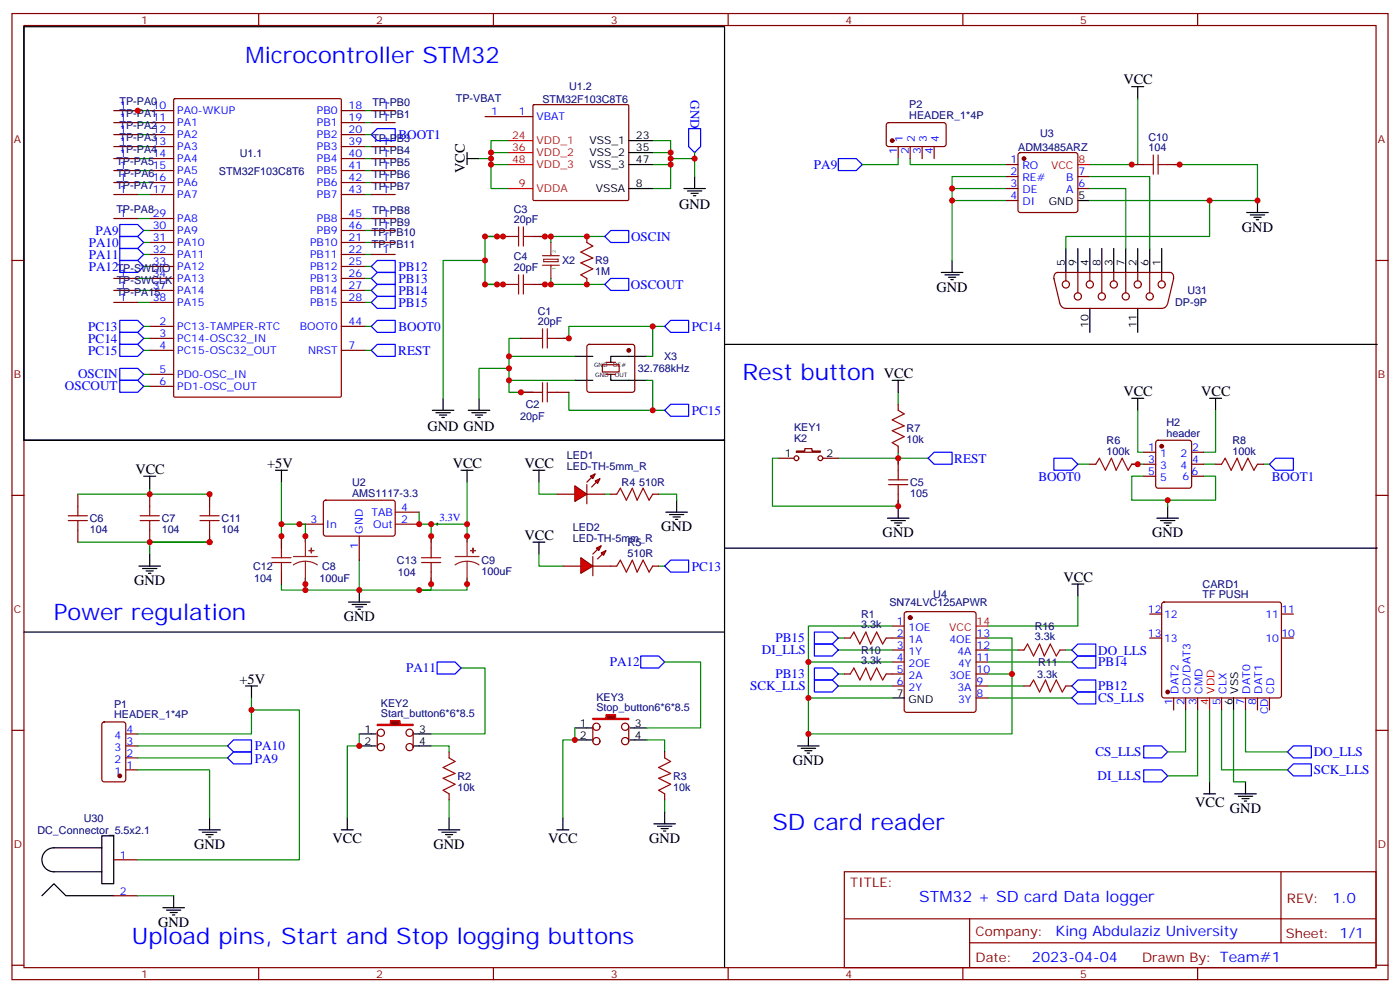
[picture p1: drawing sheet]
<svg xmlns="http://www.w3.org/2000/svg" width="412mm" height="292mm" viewBox="0 0 412 292" stroke-linecap="round" stroke-linejoin="round" font-family="sans-serif">
<g fill="none" stroke="#870000" stroke-width=".35">
<path d="M3.5 4h405.4v284.3h-405.4zM7.1 7.5h398.2v277.3h-398.2zM76.2 4v3.5M145.3 4v3.5M214.5 4v3.5M283.6 4v3.5M352.8 4v3.5M44.1 32.6h7.1M44.1 36.1h7.1M44.1 39.6h7.1M51.2 29.2l.3-.2h48.7l.3 .2v87.3l-.1 .3-48.9 .1-.3-.2zM100.5 32.6h7.1"/>
<path d="M100.5 36.1h7.1M100.5 39.6h7.1M149.9 34.3h7.1M157 31l.3-.2h27.7l.2 .4v27.6l-.3 .2h-27.7l-.2-.3zM44.1 43.1h7.1M44.1 46.7h7.1M44.1 50.2h7.1M44.1 53.7h7.1M44.1 57.3h7.1M100.5 43.1h7.1M100.5 46.7h7.1M100.5 50.2h7.1"/>
<path d="M100.5 53.7h7.1M100.5 57.3h7.1M296.3 52h3.6M296.3 55.5h3.6M296.3 59h3.6M296.3 48.4h3.6M300.1 45.1l.5-.2h16.2l.5 .2 .2 .5v16.2l-.2 .5-.5 .2h-16.2l-.5-.2-.2-.5v-16.2zM317.5 52h3.5M317.5 55.5h3.5M3.5 76.7h3.6M44.1 71.4h7.1M44.1 74.9h7.1"/>
<path d="M44.1 78.4h7.1M44.1 64.3h7.1M44.1 67.8h7.1M100.5 71.4h7.1M100.5 74.9h7.1M100.5 78.4h7.1M100.5 64.3h7.1M100.5 67.8h7.1M405.3 76.7h3.6M44.1 96.1h7.1M44.1 82h7.1M44.1 85.5h7.1"/>
<path d="M44.1 89h7.1M44.1 99.6h7.1M100.5 96.1h7.1M100.5 82h7.1M100.5 85.5h7.1M100.5 89h7.1M44.1 103.1h7.1M44.1 110.2h7.1M44.1 113.7h7.1M100.5 103.1h7.1M229.3 134.9h4.6M234.6 132.8h2.5v-.8h2.1v.8h2.5v.3h-7.1z"/>
<path d="M242.4 134.9h4.5M3.5 145.8h3.6M88.2 154.3h7M95.5 147.4l.5-.2 20 .1 .4 .6v9.5l-.7 .4-20-.1-.5-.6v-9.2zM105.8 157.8v7.1M116.4 154.3h7.1M116.4 150.7h7.1M405.3 145.8h3.6M342.4 177.4l.5-.2h33.9l.5 .2 .2 .5v26.8l-.3 .5-.4 .2h-33.9l-.5-.2-.2-.5v-26.8zM262.8 187.8h3.5M262.8 184.3h3.5M262.8 191.3h3.5"/>
<path d="M262.8 194.8h3.5M262.8 198.4h3.5M266.6 180.2l.5-.2h19.7l.5 .2 .2 .5v28.3l-.2 .4-.5 .3h-19.7l-.5-.3-.3-.4v-28.3zM287.5 187.8h3.5M287.5 191.3h3.5M287.5 194.8h3.5M287.5 198.4h3.5M338.7 187.8h3.5M338.7 180.7h3.5M377.5 187.8h3.5M377.5 180.7h3.5M3.5 214.9h3.6"/>
<path d="M30.2 212.7l.5-.2h5.6l.7 .4v16.5l-.4 .7h-5.9l-.7-.4v-16.5zM37 216h3.6M37 219.5h3.6M262.8 201.9h3.5M287.5 201.9h3.5M287.5 205.4h3.5M345.7 205.4v3.6M349.2 205.4v3.6M352.8 205.4v3.6M359.8 205.4v3.6M366.9 205.4v3.6M370.4 205.4v3.6"/>
<path d="M373.9 205.4v3.6M405.3 214.9h3.6M37 223.1h3.6M37 226.6h3.6M248.7 256.6h156.6v28.2h-156.6zM377.3 256.6v20.9M248.7 270.4h156.5M285.6 277.5h119.6M285.6 270.4v14.1M3.5 284.1h3.6M76.2 284.8v3.5M145.3 284.8v3.5"/>
<path d="M214.5 284.8v3.5M283.6 284.8v3.5M352.8 284.8v3.5M405.3 284.1h3.6"/>
<circle cx="234.6" cy="134.9" r=".71"/>
<circle cx="241.7" cy="134.9" r=".71"/>
</g>
<g fill="none" stroke="#00f" stroke-width=".35">
<path d="M109.4 39.6l1.7-1.7h5.3v3.5h-5.3zM202.8 37.9h3.6v5.2l-1.8 1.8-1.8-1.8zM35.3 66.1h5.3l1.7 1.7-1.7 1.8h-5.3zM35.3 69.6h5.3l1.7 1.8-1.7 1.7h-5.3zM35.3 73.1h5.3l1.7 1.8-1.7 1.8h-5.3zM35.3 76.7h5.3l1.7 1.7-1.7 1.8h-5.3zM109.4 78.4l1.7-1.7h5.3v3.5h-5.3zM178.2 69.6l1.7-1.8h5.3v3.6h-5.3zM35.3 97.8h5.3l1.7 1.8-1.7 1.8h-5.3zM109.4 82l1.7-1.8h5.3v3.5h-5.3zM109.4 85.5l1.7-1.8h5.3v3.5h-5.3zM109.4 89l1.7-1.8h5.3v3.6h-5.3z"/>
<path d="M109.4 96.1l1.7-1.8h5.3v3.5h-5.3zM178.2 83.7l1.7-1.7h5.3v3.5h-5.3zM195.8 96.1l1.8-1.8h5.2v3.5h-5.2zM35.3 101.4h5.3l1.7 1.7-1.7 1.8h-5.3zM35.3 108.4h5.3l1.7 1.8-1.7 1.7h-5.3zM35.3 111.9h5.3l1.7 1.8-1.7 1.8h-5.3zM109.4 103.1l1.7-1.7h5.3v3.5h-5.3zM195.8 120.8l1.8-1.8h5.2v3.5h-5.2zM275.2 133.1h5.3v3.5h-5.3l-1.8-1.7zM310.4 134.9h5.3l1.8 1.7-1.8 1.8h-5.3zM373.9 136.6l1.8-1.7h5.3v3.5h-5.3zM195.8 166.6l1.8-1.7h5.2v3.5h-5.2z"/>
<path d="M239.9 186h5.3l1.7 1.8-1.7 1.7h-5.3zM239.9 196.6h5.3l1.7 1.8-1.7 1.7h-5.3zM239.9 189.5h5.3l1.7 1.8-1.7 1.8h-5.3zM317.5 189.5h5.3v3.6h-5.3l-1.8-1.8zM317.5 193.1h5.3v3.5h-5.3l-1.8-1.8zM67 219.5l1.8-1.7h5.3v3.5h-5.3zM239.9 200.1h5.3l1.7 1.8-1.7 1.8h-5.3zM315.7 201.9l1.8-1.8h5.3v3.6h-5.3zM315.7 205.4l1.8-1.7h5.3v3.5h-5.3zM336.9 219.5h5.3l1.8 1.8-1.8 1.8h-5.3zM67 223.1l1.8-1.8h5.3v3.5h-5.3zM336.9 226.6h5.3l1.8 1.8-1.8 1.7h-5.3z"/>
<path d="M379.2 221.3l1.8-1.8h5.3v3.6h-5.3zM379.2 226.6l1.8-1.8h5.3v3.6h-5.3z"/>
</g>
<g fill="none" stroke="#008700" stroke-width=".35">
<path d="M37 32.6h7.1M40.6 39.6h3.5M40.6 36.1h3.5M107.6 32.6h1.8M107.6 36.1h1.8M107.6 39.6h1.8M335.1 29v19.4h-14.1M40.6 43.1h3.5M40.6 46.7h3.5M40.6 50.2h3.5M40.6 57.3h3.5M40.6 53.7h3.5"/>
<path d="M107.6 53.7h1.8M107.6 43.1h1.8M107.6 46.7h1.8M107.6 50.2h1.8M107.6 57.3h1.8M141.1 46.7h3.5M144.6 48.4h5.3M144.6 44.9h5.3M149.9 41.4h-5.3v14.1h5.3M192.3 41.4h5.3v14.1h-5.3M192.3 48.4h5.3M192.3 44.9h5.3"/>
<path d="M197.6 46.7h7v5.3M204.6 44.9v1.8M280.5 55.5h15.8M280.5 59h15.8M296.3 52h-15.8v24.7M40.6 64.3h3.5M42.3 67.8h1.8M42.3 71.4h1.8M42.3 74.9h1.8M42.3 78.4h1.8M107.6 64.3h1.8M107.6 67.8h1.8"/>
<path d="M107.6 71.4h1.8M107.6 74.9h1.8M107.6 78.4h1.8M142.9 69.6h5.3h-5.3v14.1h5.3h-5.3M142.9 76.7h-12.4v40.5M158.7 69.6h19.5M162.3 69.6v1.8M40.6 89h3.5M40.6 82h3.5M40.6 85.5h3.5M42.3 99.6h1.8M107.6 82h1.8"/>
<path d="M107.6 85.5h1.8M107.6 89h1.8M107.6 96.1h1.8M153.5 99.6h-3.6v15.9h7.1M158.7 83.7h19.5M162.3 82v1.7M195.8 96.1h-28.2v3.5h-1.8M42.3 103.1h1.8M42.3 110.2h1.8M42.3 113.7h1.8M107.6 103.1h1.8M149.9 108.4h-8.8v8.8"/>
<path d="M167.6 115.5v5.3h28.2M264.6 115.5v3.5M229.3 134.9h-1.8v14.1h37.1v-1.8M246.9 134.9h26.5M264.6 133.1v3.5M317.5 136.6h3.5M333.4 136.6h3.5M335.1 120.8v12.3h1.8M354.5 136.6h3.6M358.1 120.8v12.3h-3.6M372.2 136.6h1.7M22.9 159.6h38.8"/>
<path d="M22.9 145.5h21.2M44.1 143.7v1.8h17.6v1.7M61.7 157.8v1.8h-17.6v3.5M82.9 141.9v12.4M90 159.6v-5.3h-7.1v7M123.5 150.7v3.6h3.5M127 159.6v-5.3h10.6v5.3M137.6 141.9v12.4M158.7 141.9v3.6h5.3M178.2 145.5h1.7M194 145.5h5.3v1.7M336.9 140.2h-3.5v7h24.7v-7h-3.6"/>
<path d="M344 147.2v1.8M90 170.1v3.6M105.8 164.9v8.8h-22.9v-1.8M127 170.1v3.6h-21.2M137.6 170.1v3.6h-14.1M158.7 163.1v3.5h7.1M194 166.6h1.8M317.5 175.4v8.9h-26.5M246.9 198.4h1.8M246.9 191.3h15.9M246.9 187.8h1.8M291 187.8h7.1v28.2h-60v-10.6h24.7"/>
<path d="M291 198.4h7.1M291 191.3h8.9M291 194.8h24.7M40.6 219.5h26.4M74.1 205.4v10.6h-33.5M246.9 201.9h15.9M291 201.9h10.6M291 205.4h24.7M349.2 209v12.3h-5.2M352.8 209v19.4h-8.8M356.3 209v21.1M359.8 209v17.6h19.4"/>
<path d="M363.4 209v21.1h3.5M366.9 209v12.3h12.3M40.6 226.6h21.1v14.1M40.6 223.1h26.4"/>
</g>
<g fill="none" stroke="#000" stroke-width=".35">
<path d="M333.4 25.5h3.5M335.1 25.5v3.5M137.6 46.7h3.5M137.6 44.9v3.5M185.2 55.5h7.1M185.2 41.4h7.1M185.2 44.9h7.1M185.2 48.4h7.1M201.4 55.5h6.4M202.5 56.2h4.2M203.6 56.9h2.1M204.3 57.6h.7"/>
<path d="M204.6 52v3.5M317.5 59h3.5M280.5 76.7v3.5M277.3 80.2h6.3M278.3 80.9h4.3M279.4 81.6h2.1M280.1 82.3h.7M130.5 117.2v3.6M141.1 117.2v3.6M213.4 101.4h192.3M262.8 111.9h3.5M264.6 111.9v3.6"/>
<path d="M333.4 117.2h3.5M335.1 117.2v3.6M356.3 117.2h3.5M358.1 117.2v3.6M7.1 129.6h206.3v-121.7h-206.3v121.7h206.3v56.4h-206.3M81.1 138.4h3.6M82.9 138.4v3.5M127.4 120.8h6.3M128.4 121.5h4.2M129.5 122.2h2.1M130.2 122.9h.7M135.8 138.4h3.5"/>
<path d="M137.6 138.4v3.5M137.9 120.8h6.4M139 121.5h4.2M140.1 122.2h2.1M140.8 122.9h.7M157 138.4h3.5M158.7 138.4v3.5M42.3 140.2h3.6M44.1 140.2v3.5M157 159.6h3.5M158.7 159.6v3.5M196.1 150.7h6.4"/>
<path d="M197.2 151.4h4.2M198.3 152.2h2.1M199 152.9h.7M199.3 147.2v3.5M261.4 152.5h6.4M262.5 153.2h4.2M263.5 153.9h2.1M264.2 154.6h.7M264.6 149v3.5M340.8 152.5h6.3M341.8 153.2h4.3M342.9 153.9h2.1"/>
<path d="M343.6 154.6h.7M344 149v3.5M40.9 166.6h6.4M42 167.3h4.2M43 168h2.2M43.7 168.7h.7M44.1 163.1v3.5M102.7 177.2h6.3M103.7 177.9h4.2M104.8 178.6h2.1M105.5 179.3h.7M105.8 173.7v3.5"/>
<path d="M213.4 161.3h192.3M315.7 171.9h3.6M317.5 171.9v3.5M213.4 186v98.8M72.3 201.9h3.5M74.1 201.9v3.5M105.8 219.5h3.6M105.8 216h3.6M234.9 219.5h6.4M238.1 216v3.5M262.8 205.4h3.5M363.4 205.4v3.6"/>
<path d="M236 220.2h4.2M237.1 220.9h2.1M237.8 221.7h.7M354.5 233.6h3.6M356.3 230.1v3.5M363.7 233.6h6.4M364.8 234.4h4.2M365.8 235.1h2.1M366.5 235.8h.7M366.9 230.1v3.5M58.6 244.2h6.3M59.6 244.9h4.3"/>
<path d="M60.7 245.6h2.1M61.4 246.3h.7M61.7 240.7v3.5"/>
</g>
<path d="M149.9 41.4h7.1M149.9 44.9h7.1M149.9 48.4h7.1M149.9 55.5h7.1M317.5 48.4h3.5M287.5 184.3h3.5M356.3 205.4v3.6" fill="none" stroke="#f00" stroke-width=".35"/>
<path d="M159.8 75.2h4.9M159.8 78.1h4.9M160.2 76.3h4.2v.7h-4.2zM162.3 71.4v3.8M162.3 78.1v3.9" fill="none" stroke="#8c2424" stroke-width=".35"/>
<path d="M128.4 154.3h.7M128.8 153.9v.7" fill="none" stroke="#000" stroke-width=".29"/>
<g fill="#870000" stroke="#870000" stroke-width=".35">
<circle cx="344" cy="203.7" r=".53"/>
<circle cx="268.1" cy="181.8" r=".53"/>
<circle cx="301.6" cy="46.7" r=".53"/>
<circle cx="35.3" cy="228.4" r=".53"/>
</g>
<path d="M111.1 213.2h3.9v-1.1h2.8v1.1h3.9v.3h-10.6z" fill="#870000" stroke="#f00" stroke-width=".35"/>
<g fill="none" stroke="#870000" stroke-width=".35">
<path d="M111.1 215.7v4.2M121.7 215.7v4.2"/>
<circle cx="112.2" cy="215.7" r="1.06"/>
<circle cx="112.2" cy="219.9" r="1.06"/>
<circle cx="120.7" cy="219.9" r="1.06"/>
<circle cx="120.7" cy="215.7" r="1.06"/>
</g>
<path d="M109.4 216h1.4M109.4 219.5h1.4M122.1 216h4.9M122.1 219.5h4.9M169.3 214.2h3.6M169.3 217.8h3.6" fill="none" stroke="#000" stroke-width=".35"/>
<path d="M174.6 211.4h3.9v-1h2.8v1h3.9v.4h-10.6z" fill="#870000" stroke="#f00" stroke-width=".35"/>
<g fill="none" stroke="#870000" stroke-width=".35">
<path d="M261.3 36.3l.5-.2h16.5l.4 .7-.1 5.9-.6 .4h-16.5l-.4-.7v-5.6zM264.6 43.1v3.6M268.1 43.1v3.6M271.6 43.1v3.6M275.2 43.1v3.6M333.4 48.4h3.5M344 48.4h3.5M146.4 69.6h3.5M157 69.6h3.5M172.9 69.6v1.8M146.4 83.7h3.5M153.5 99.6h3.5"/>
<path d="M157 83.7h3.5M164 99.6h3.6M172.9 82v1.7M310.4 82l1.8 7.4M311.5 80.2h33.2M311.6 80.2a1.4 1.4 0 0 0-1.1 1.9M312.3 89.5a1.76 1.76 0 0 0 1.7 1.3h28.2a1.77 1.77 0 0 0 1.7-1.3M314 80.2v2.5M317.5 80.2v6M321 80.2v2.5M324.6 80.2v6M328.1 80.2v2.5"/>
<path d="M331.6 80.2v6M335.1 80.2v2.5M338.7 80.2v6M342.2 80.2v2.5M344.5 80.2a1.31 1.31 0 0 1 1.1 1.9M345.7 82l-1.7 7.4M153.5 115.5h3.5M164 115.5h3.6M173.1 101.6l.5-.2h12.7l.5 .2 .2 .5v12.7l-.3 .5-.4 .2h-12.7l-.5-.3-.2-.4v-12.7zM264.6 119v1.8M264.6 131.3v1.8M264.6 134.9v3.5"/>
<path d="M321 136.6h1.8M333.4 136.6h1.7M336.9 133.1h3.5M336.9 136.6h3.5M340.7 129.8l.4-.2h9.2l.5 .2 .2 .5v12.7l-.2 .5-.5 .2h-9.2l-.5-.2-.2-.5v-12.7zM351 133.1h3.5M351 136.6h3.5M358.1 136.6h1.7M370.4 136.6h1.8M22.9 145.5v3.5M22.9 156v3.6M44.1 145.5v3.5"/>
<path d="M44.1 156v3.6M61.7 145.5v3.5M61.7 156v3.6M82.9 157.8v3.5M127 157.8v3.5M179.9 145.5h1.8M192.3 145.5h1.7M264.6 145.5v3.5M336.9 140.2h3.5M351 140.2h3.5M82.9 168.4v3.5M127 168.4v3.5"/>
<path d="M179.9 166.6h1.8M192.3 166.6h1.7M248.7 187.8h1.8M248.7 198.4h1.8M261.1 187.8h1.7M261.1 198.4h1.7M299.9 191.3h1.7M312.2 191.3h1.8M174.6 213.9v4.2M185.2 213.9v4.2M301.6 201.9h1.8M314 201.9h1.7"/>
<path d="M132.3 221.3v1.8M132.3 233.6v1.8M195.8 221.3v1.8M195.8 233.6v1.8M33.5 253h7.1M33.5 263.6h7.1"/>
<circle cx="314" cy="83.7" r="1.06"/>
<circle cx="317.5" cy="87.2" r="1.06"/>
<circle cx="321" cy="83.7" r="1.06"/>
<circle cx="324.6" cy="87.2" r="1.06"/>
<circle cx="328.1" cy="83.7" r="1.06"/>
<circle cx="331.6" cy="87.2" r="1.06"/>
<circle cx="335.1" cy="83.7" r="1.06"/>
<circle cx="338.7" cy="87.2" r="1.06"/>
<circle cx="342.2" cy="83.7" r="1.06"/>
<circle cx="175.7" cy="218.1" r="1.06"/>
<circle cx="175.7" cy="213.9" r="1.06"/>
<circle cx="184.2" cy="218.1" r="1.06"/>
<circle cx="184.2" cy="213.9" r="1.06"/>
</g>
<g fill="none" stroke="#000" stroke-width=".35">
<path d="M370.4 59v3.5M314 73.1v7.1M317.5 73.1v7.1M321 73.1v7.1M324.6 73.1v7.1M328.1 73.1v7.1M331.6 73.1v7.1M335.1 73.1v7.1M338.7 73.1v7.1M342.2 73.1v7.1M367.2 62.5h6.4M368.3 63.3h4.2"/>
<path d="M369.4 64h2.1M370.1 64.7h.7M321 90.8v7M335.1 90.8v7M169.3 104.9h5.3M169.3 111.9h5.3M179.9 110.2v1.7h10.6M190.5 104.9h-10.6v1.7M172.9 214.2h1.4M172.9 217.8h1.4M185.6 214.2h4.9M185.6 217.8h4.9"/>
<path d="M195.8 238.9v3.6M13.4 250.6a3.5 3.5 0 0 1 2.5-1.1h14.1v7.1h-14.1a3.5 3.5 0 0 1-3.3-2.2 3.5 3.5 0 0 1 .8-3.8zM30 249.5v-3.5h3.5v14.1h-3.5v-3.5M100.5 244.2h3.6M102.3 240.7v3.5M129.1 244.2h6.4M130.2 244.9h4.2M131.2 245.6h2.1M131.9 246.3h.7M132.3 240.7v3.5M164 244.2h3.6M165.8 240.7v3.5"/>
<path d="M192.6 242.5h6.4M193.7 243.2h4.2M194.7 243.9h2.1M195.4 244.6h.7M12.3 263.6l3.6-3.5 3.5 3.5h14.1M48 267.2h6.3M49 267.9h4.3M50.1 268.6h2.1M50.8 269.3h.7M51.2 263.6v3.6"/>
</g>
<g fill="none" stroke="#008700" stroke-width=".35">
<path d="M264.6 46.7v1.7h-10.6M268.1 46.7v1.7h28.2M321 55.5h10.6v17.6M321 52h17.7v21.1M345.7 48.4h24.7v10.6h-49.4M356.3 59v10.6h-42.3v3.5M192.3 96.1v8.8h-1.8M149.9 104.9h19.4M149.9 111.9h19.4M190.5 111.9h1.8v8.9M135.8 196.6h7.1v19.4h-15.9M195.8 194.8h10.6v19.4h-15.9"/>
<path d="M262.8 194.8h-24.7v10.6M262.8 184.3h-24.7v10.5M314 191.3h1.7M74.1 209h14.1v44h-47.6M105.8 216v3.5h-3.5v21.2M127 219.5h5.3v1.8M169.3 214.2v3.6h-3.5v22.9M190.5 217.8h5.3v3.5M132.3 235.4v5.3M195.8 235.4v3.5M40.6 263.6h10.6"/>
</g>
<path d="M246.9 46.7h5.3l1.8 1.7-1.8 1.8h-5.3zM35.3 94.3h5.3l1.7 1.8-1.7 1.7h-5.3zM128.8 194.8h5.3l1.7 1.8-1.7 1.8h-5.3zM188.7 193.1h5.3l1.8 1.7-1.8 1.8h-5.3z" fill="none" stroke="#00f" stroke-width=".35"/>
<g fill="#870000" stroke="#870000" stroke-width=".35">
<circle cx="342.2" cy="131.3" r=".53"/>
<circle cx="262.8" cy="41.4" r=".53"/>
<circle cx="185.2" cy="103.1" r=".53"/>
</g>
<path d="M90 157.8v6M137.6 157.8v6M86.4 163.8h7.1M90 165.2l-1.9 .2-1.7 .9M90 165.2l1.8 .2 1.7 .9M90 165.2v6.7M134.1 163.8h7M137.6 165.2l-1.9 .2-1.6 .9M137.6 165.2l1.8 .2 1.7 .9M137.6 165.2v6.7" fill="none" stroke="#8c2424" stroke-width=".35"/>
<g fill="#8c2424" stroke="#8c2424" stroke-width=".35">
<path d="M91 162l1.4 .1z"/>
<path d="M91.7 161.3v1.4z"/>
<path d="M138.6 162l1.5 .1z"/>
<path d="M139.3 161.3v1.4z"/>
</g>
<path d="M177.4 107.4h5v2.1h-5zM178.5 106.6h2.8M178.5 110.2h2.8" fill="none" stroke="#871200" stroke-width=".35"/>
<g fill="none" stroke="#a10000" stroke-width=".35">
<path d="M336.9 48.4h2.8M339.7 45.6v5.7M341.1 48.4h2.9M341.1 45.6v5.7M149.9 69.6h2.9M152.8 66.8v5.6M154.2 69.6h2.8M154.2 66.8v5.6M172.9 71.4l1.7 1-3.5 1.8 3.5 1.8-3.5 1.4 3.5 1.7-3.5 1.8 1.8 1.1M149.9 83.7h2.9M152.8 80.9v5.6M154.2 80.9v5.6"/>
<path d="M154.2 83.7h2.8M157 99.6h2.8M159.8 96.8v5.6M161.2 99.6h2.8M161.2 96.8v5.6M157 115.5h2.8M159.8 112.6v5.7M161.2 112.6v5.7M161.2 115.5h2.8M264.6 120.8l1.7 1-3.5 1.8 3.5 1.7-3.5 1.5 3.5 1.7-3.5 1.8 1.8 1M264.6 138.4v2.8M322.8 136.6l1-1.7 1.8 3.5 1.8-3.5 1.4 3.5 1.8-3.5 1.7 3.5 1.1-1.8"/>
<path d="M359.8 136.6l1.1-1.7 1.8 3.5 1.7-3.5 1.4 3.5 1.8-3.5 1.8 3.5 1-1.8M20.1 153.2h5.7M20.1 151.8h5.7M22.9 149v2.8M22.9 153.2v2.8M41.3 153.2h5.6M41.3 151.8h5.6M44.1 149v2.8M44.1 153.2v2.8M58.9 153.2h5.7M58.9 151.8h5.7M61.7 149v2.8"/>
<path d="M61.7 153.2v2.8M181.7 145.5l1-1.8 1.8 3.5 1.8-3.5 1.4 3.5 1.7-3.5 1.8 3.5 1.1-1.7M261.8 142.6h5.6M261.8 141.2h5.6M264.6 142.6v2.9M80.1 165.6h5.6M80.1 164.1h5.6M82.9 161.3v2.8M82.9 165.6v2.8M124.2 165.6h5.6M124.2 164.1h5.6M127 161.3v2.8"/>
<path d="M127 165.6v2.8M181.7 166.6l1-1.7 1.8 3.5 1.8-3.5 1.4 3.5 1.7-3.5 1.8 3.5 1.1-1.8M250.5 187.8l1-1.8 1.8 3.5 1.8-3.5 1.4 3.5 1.7-3.5 1.8 3.5 1.1-1.7M250.5 198.4l1-1.8 1.8 3.5 1.8-3.5 1.4 3.5 1.7-3.5 1.8 3.5 1.1-1.7M301.6 191.3l1.1-1.8 1.7 3.6 1.8-3.6 1.4 3.6 1.8-3.6 1.7 3.6 1.1-1.8M303.4 201.9l1-1.8 1.8 3.6 1.8-3.6 1.4 3.6 1.7-3.6 1.8 3.6 1.1-1.8M132.3 223.1l1.8 1-3.6 1.8 3.6 1.7-3.6 1.5 3.6 1.7-3.6 1.8 1.8 1M195.8 223.1l1.8 1-3.6 1.8 3.6 1.7-3.6 1.5 3.6 1.7-3.6 1.8 1.8 1"/>
</g>
<g fill="#f00" stroke="#870000" stroke-width=".35">
<path d="M169.3 143l3.6 2.5-3.6 2.1z"/>
<path d="M172.9 142.6v5.7z"/>
</g>
<g fill="#870000" stroke="#870000" stroke-width=".35">
<path d="M172.9 141.9l1.4-1.4z"/>
<path d="M175.7 141.9l-1.4 1.4z"/>
</g>
<g fill="#f00" stroke="#870000" stroke-width=".35">
<path d="M173.9 140.2l1.4-.7-.7 1.4z"/>
<path d="M175.3 141.6l1.4-.7-.7 1.4z"/>
</g>
<path d="M164 145.5h5.3M172.9 145.5h5.3" fill="none" stroke="#870000" stroke-width=".35"/>
<g fill="#f00" stroke="#870000" stroke-width=".35">
<path d="M171.1 164.1l3.5 2.5-3.5 2.1z"/>
<path d="M174.6 163.8v5.6z"/>
</g>
<g fill="#870000" stroke="#870000" stroke-width=".35">
<path d="M174.6 163.1l1.4-1.4z"/>
<path d="M176 164.5l1.4-1.4z"/>
</g>
<g fill="#f00" stroke="#870000" stroke-width=".35">
<path d="M175.7 161.3l1.4-.7-.7 1.4z"/>
<path d="M177.1 162.7l1.4-.7-.7 1.4z"/>
</g>
<g fill="none" stroke="#870000" stroke-width=".35">
<path d="M33.5 32.6h7.1M33.5 36.1h7.1M33.5 39.6h7.1M109.4 32.6h7M109.4 36.1h7M142.9 34.3h7M33.5 43.1h7.1M33.5 46.7h7.1M33.5 50.2h7.1M33.5 53.7h7.1M33.5 57.3h7.1M109.4 43.1h7"/>
<path d="M109.4 46.7h7M109.4 50.2h7M109.4 53.7h7M109.4 57.3h7M33.5 64.3h7.1M109.4 64.3h7M109.4 74.9h7M109.4 71.4h7M109.4 67.8h7M33.5 82h7.1M33.5 85.5h7.1M33.5 89h7.1"/>
<path d="M165.8 166.6h5.3M174.6 166.6h5.3"/>
</g>
<path d="M42.3 96.1h1.8" fill="none" stroke="#008700" stroke-width=".35"/>
<g fill="#c00">
<circle cx="144.6" cy="46.7" r=".88"/>
<circle cx="144.6" cy="44.9" r=".88"/>
<circle cx="197.6" cy="44.9" r=".88"/>
<circle cx="197.6" cy="48.4" r=".88"/>
<circle cx="144.6" cy="48.4" r=".88"/>
<circle cx="197.6" cy="46.7" r=".88"/>
<circle cx="204.6" cy="46.7" r=".88"/>
<circle cx="162.3" cy="83.7" r=".88"/>
<circle cx="162.3" cy="69.6" r=".88"/>
<circle cx="149.9" cy="108.4" r=".88"/>
<circle cx="142.9" cy="69.6" r=".88"/>
<circle cx="148.2" cy="69.6" r=".88"/>
<circle cx="142.9" cy="83.7" r=".88"/>
<circle cx="148.2" cy="83.7" r=".88"/>
<circle cx="142.9" cy="76.7" r=".88"/>
<circle cx="123.5" cy="173.7" r=".88"/>
<circle cx="88.2" cy="154.3" r=".88"/>
<circle cx="127" cy="154.3" r=".88"/>
<circle cx="123.5" cy="154.3" r=".88"/>
<circle cx="137.6" cy="154.3" r=".88"/>
<circle cx="82.9" cy="154.3" r=".88"/>
<circle cx="344" cy="147.2" r=".88"/>
<circle cx="264.6" cy="134.9" r=".88"/>
<circle cx="264.6" cy="149" r=".88"/>
<circle cx="298.1" cy="198.4" r=".88"/>
<circle cx="238.1" cy="216" r=".88"/>
<circle cx="280.5" cy="55.5" r=".88"/>
<circle cx="280.5" cy="59" r=".88"/>
<circle cx="370.4" cy="59" r=".88"/>
<circle cx="105.8" cy="219.5" r=".88"/>
<circle cx="169.3" cy="217.8" r=".88"/>
<circle cx="238.1" cy="205.4" r=".88"/>
<circle cx="238.1" cy="194.8" r=".88"/>
<circle cx="90" cy="157.8" r=".88"/>
<circle cx="90" cy="171.9" r=".88"/>
<circle cx="137.6" cy="157.8" r=".88"/>
<circle cx="137.6" cy="171.9" r=".88"/>
<circle cx="149.9" cy="104.9" r=".88"/>
<circle cx="149.9" cy="111.9" r=".88"/>
<circle cx="192.3" cy="96.1" r=".88"/>
<circle cx="192.3" cy="120.8" r=".88"/>
<circle cx="335.1" cy="136.6" r=".88"/>
<circle cx="172.9" cy="69.6" r=".88"/>
<circle cx="172.9" cy="83.7" r=".88"/>
<circle cx="90" cy="173.7" r=".88"/>
<circle cx="105.8" cy="173.7" r=".88"/>
<circle cx="61.7" cy="159.6" r=".88"/>
<circle cx="44.1" cy="145.5" r=".88"/>
<circle cx="44.1" cy="159.6" r=".88"/>
<circle cx="61.7" cy="145.5" r=".88"/>
<circle cx="127" cy="171.9" r=".88"/>
<circle cx="127" cy="157.8" r=".88"/>
<circle cx="82.9" cy="157.8" r=".88"/>
<circle cx="167.6" cy="99.6" r=".88"/>
<circle cx="153.5" cy="115.5" r=".88"/>
<circle cx="146.4" cy="69.6" r=".88"/>
<circle cx="160.5" cy="69.6" r=".88"/>
<circle cx="146.4" cy="83.7" r=".88"/>
<circle cx="160.5" cy="83.7" r=".88"/>
<circle cx="333.4" cy="48.4" r=".88"/>
<circle cx="347.5" cy="48.4" r=".88"/>
<circle cx="74.1" cy="209" r=".88"/>
<circle cx="356.3" cy="59" r=".88"/>
<circle cx="40.6" cy="32.6" r=".88"/>
</g>
<g font-size="6.7" fill="#00f">
<text x="72.3" y="18.5">Microcontroller STM32</text>
<text x="218.7" y="111.9">Rest button</text>
<text x="15.9" y="182.5">Power regulation</text>
<text x="227.5" y="244.2">SD card reader</text>
<text x="38.8" y="277.7">Upload pins, Start and Stop logging buttons</text>
</g>
<text font-size="4.6" fill="#00f" x="270.8" y="265.6">STM32 + SD card Data logger</text>
<g font-size="4.2">
<text x="330.9" y="24.8">VCC</text>
<text x="136.9" y="50.9" transform="rotate(-90 136.9 50.9)">VCC</text>
<text x="200" y="61.5">GND</text>
<text x="365.8" y="68.2">GND</text>
<text x="275.9" y="85.8">GND</text>
<text x="260.3" y="111.2">VCC</text>
<text x="330.9" y="116.5">VCC</text>
<text x="353.8" y="116.5">VCC</text>
<text x="125.9" y="126.7">GND GND</text>
<text x="78.7" y="137.7">+5V</text>
<text x="133.3" y="137.7">VCC</text>
<text x="154.5" y="137.7">VCC</text>
<text x="39.9" y="139.5">VCC</text>
<text x="154.5" y="158.9">VCC</text>
<text x="194.7" y="156.4">GND</text>
<text x="260" y="158.2">GND</text>
<text x="339.4" y="158.2">GND</text>
<text x="39.5" y="172.3">GND</text>
<text x="313.3" y="171.2">VCC</text>
<text x="101.3" y="182.9">GND</text>
<text x="70.6" y="201.2">+5V</text>
<text x="233.5" y="225.2">GND</text>
<text x="352" y="237.5">VCC</text>
<text x="362.3" y="239.3">GND</text>
<text x="57.1" y="249.9">GND</text>
<text x="98" y="248.2">VCC</text>
<text x="127.7" y="249.9">GND</text>
<text x="161.5" y="248.2">VCC</text>
<text x="191.2" y="248.1">GND</text>
<text x="46.6" y="272.8">GND</text>
</g>
<g font-size="4.2" fill="#00f">
<text x="392.5" y="265.8">1.0</text>
<text x="310.9" y="275.4">King Abdulaziz University</text>
<text x="304" y="283.2">2023-04-04</text>
</g>
<g font-size="3.9" fill="#00f">
<text x="203.4" y="29.5" transform="rotate(90 203.4 29.5)">GND</text>
<text x="117.4" y="41">BOOT1</text>
<text x="239.8" y="49.7">PA9</text>
<text x="28.1" y="69">PA9</text>
<text x="185.9" y="70.9">OSCIN</text>
<text x="26.2" y="72.6">PA10</text>
<text x="26.2" y="76.1">PA11</text>
<text x="26.2" y="79.6">PA12</text>
<text x="117.4" y="79.8">PB12</text>
<text x="117.4" y="83.3">PB13</text>
<text x="117.4" y="86.9">PB14</text>
<text x="185.9" y="85">OSCOUT</text>
<text x="117.4" y="90.4">PB15</text>
<text x="26" y="100.9">PC14</text>
<text x="26" y="97.3">PC13</text>
<text x="117.4" y="97.4">BOOT0</text>
<text x="203.8" y="97.4">PC14</text>
<text x="26" y="104.4">PC15</text>
<text x="117.3" y="104.5">REST</text>
<text x="23" y="111.4">OSCIN</text>
<text x="19.1" y="114.9">OSCOUT</text>
<text x="203.8" y="122.1">PC15</text>
<text x="281.1" y="136.1">REST</text>
<text x="305.9" y="141.4">BOOT0</text>
<text x="374.7" y="141.5">BOOT1</text>
<text x="203.8" y="168">PC13</text>
<text x="228.4" y="189">PB15</text>
<text x="119.6" y="197.9">PA11</text>
<text x="179.6" y="196.2">PA12</text>
<text x="224.5" y="192.6">DI_LLS</text>
<text x="323.5" y="192.6">DO_LLS</text>
<text x="323.5" y="196.1">PB14</text>
<text x="221" y="203.2">SCK_LLS</text>
<text x="228.4" y="199.6">PB13</text>
<text x="323.5" y="203.2">PB12</text>
<text x="323.5" y="206.7">CS_LLS</text>
<text x="75.1" y="220.9">PA10</text>
<text x="75" y="224.4">PA9</text>
<text x="322.7" y="222.5">CS_LLS</text>
<text x="387" y="222.6">DO_LLS</text>
<text x="387" y="227.9">SCK_LLS</text>
<text x="323.3" y="229.6">DI_LLS</text>
</g>
<g font-size="3.9" fill="#800">
<text x="250.5" y="261.2">TITLE:</text>
<text x="379.1" y="265.8">REV:</text>
<text x="287.4" y="275.4">Company:</text>
<text x="378.7" y="276">Sheet: 1/1</text>
<text x="287.4" y="283">Date:</text>
<text x="336.4" y="283.1">Drawn By: Team#1</text>
</g>
<g font-size="3.2" fill="#800">
<text x="41.6" y="7">1</text>
<text x="110.8" y="7">2</text>
<text x="179.9" y="7">3</text>
<text x="249.1" y="7">4</text>
<text x="318.2" y="7">5</text>
<text x="4.1" y="42.1">A</text>
<text x="405.9" y="42.1">A</text>
<text x="4.1" y="111.2">B</text>
<text x="405.9" y="111.2">B</text>
<text x="4.1" y="180.4">C</text>
<text x="405.9" y="180.4">C</text>
<text x="4.1" y="249.5">D</text>
<text x="405.9" y="249.5">D</text>
<text x="41.6" y="287.8">1</text>
<text x="110.8" y="287.8">2</text>
<text x="179.9" y="287.8">3</text>
<text x="249.1" y="287.8">4</text>
<text x="318.2" y="287.8">5</text>
</g>
<g font-size="3.2" fill="#000080">
<text x="167.6" y="26.5">U1.2</text>
<text x="35.2" y="31">TP-PA0</text>
<text x="35.2" y="34.5">TP-PA1</text>
<text x="109.7" y="34.7">TP-PB1</text>
<text x="109.7" y="31.2">TP-PB0</text>
<text x="134.3" y="30.2">TP-VBAT</text>
<text x="159.8" y="30.2">STM32F103C8T6</text>
<text x="267.9" y="35">HEADER_1*4P</text>
<text x="267.9" y="31.9">P2</text>
<text x="35.2" y="38">TP-PA2</text>
<text x="35.2" y="41.6">TP-PA3</text>
<text x="109.7" y="41.7">TP-PB3</text>
<text x="306.4" y="40.2">U3</text>
<text x="338.3" y="41.4">C10</text>
<text x="35.2" y="45.1">TP-PA4</text>
<text x="70.6" y="46.2">U1.1</text>
<text x="109.7" y="45.3">TP-PB4</text>
<text x="299.9" y="44.3">ADM3485ARZ</text>
<text x="338.3" y="44.6">104</text>
<text x="34.3" y="48.6">TP-PA5</text>
<text x="34.4" y="52.1">TP-PA6</text>
<text x="64.5" y="51.5">STM32F103C8T6</text>
<text x="109.7" y="52.3">TP-PB6</text>
<text x="109.7" y="48.8">TP-PB5</text>
<text x="34.3" y="55.7">TP-PA7</text>
<text x="109.7" y="55.8">TP-PB7</text>
<text x="34.3" y="62.7">TP-PA8</text>
<text x="109.7" y="62.9">TP-PB8</text>
<text x="151.4" y="65.7">20pF</text>
<text x="151.4" y="62.5">C3</text>
<text x="109.5" y="69.6">TP-PB10</text>
<text x="109.7" y="66.4">TP-PB9</text>
<text x="109.5" y="73.1">TP-PB11</text>
<text x="151.4" y="76.7">C4</text>
<text x="165.6" y="77.8">X2</text>
<text x="175.3" y="77.8">R9</text>
<text x="34.4" y="80.2">TP-SWDIO</text>
<text x="34.4" y="83.7">TP-SWCLK</text>
<text x="151.4" y="79.8">20pF</text>
<text x="175.3" y="81">1M</text>
<text x="34.4" y="87.2">TP-PA15</text>
<text x="349.8" y="86.6">U31</text>
<text x="158.4" y="95.7">20pF</text>
<text x="158.4" y="92.6">C1</text>
<text x="346.2" y="90.1">DP-9P</text>
<text x="195.6" y="106">X3</text>
<text x="187.9" y="109.5">32.768kHz</text>
<text x="153.2" y="123.7">20pF</text>
<text x="154.9" y="120.2">C2</text>
<text x="343.6" y="125.3">H2</text>
<text x="233.9" y="130.2">K2</text>
<text x="233.9" y="127">KEY1</text>
<text x="267.1" y="130.3">10k</text>
<text x="267.1" y="127.2">R7</text>
<text x="326" y="130.6">R6</text>
<text x="343.6" y="128.5">header</text>
<text x="363" y="130.6">R8</text>
<text x="167" y="135.2">LED1</text>
<text x="326" y="133.8">100k</text>
<text x="363" y="133.8">100k</text>
<text x="103.7" y="143">U2</text>
<text x="167" y="138.4">LED-TH-5mm_R</text>
<text x="183.1" y="143.1">R4</text>
<text x="188.3" y="143.1">510R</text>
<text x="268.1" y="143.1">C5</text>
<text x="103.7" y="146.1">AMS1117-3.3</text>
<text x="268.1" y="146.2">105</text>
<text x="26.5" y="153.7">C6</text>
<text x="47.6" y="153.7">C7</text>
<text x="65.3" y="153.7">C11</text>
<text x="26.5" y="156.8">104</text>
<text x="47.6" y="156.8">104</text>
<text x="65.3" y="156.8">104</text>
<text x="168.7" y="159.6">LED-TH-5mm_R</text>
<text x="168.7" y="156.4">LED2</text>
<text x="184.9" y="160.6">R5</text>
<text x="74.6" y="167.8">C12</text>
<text x="94.9" y="167.8">C8</text>
<text x="116.9" y="166">C13</text>
<text x="141.8" y="166">C9</text>
<text x="184.9" y="163.8">510R</text>
<text x="74.9" y="171.3">104</text>
<text x="94.1" y="171.3">100uF</text>
<text x="117.2" y="169.6">104</text>
<text x="141.8" y="169.1">100uF</text>
<text x="354.3" y="173">CARD1</text>
<text x="262" y="178.3">SN74LVC125APWR</text>
<text x="274.9" y="175.9">U4</text>
<text x="354.3" y="176.1">TF PUSH</text>
<text x="253.7" y="185">3.3k</text>
<text x="253.7" y="181.8">R1</text>
<text x="304.8" y="185.3">R16</text>
<text x="304.8" y="188.5">3.3k</text>
<text x="253.7" y="195.5">3.3k</text>
<text x="253.7" y="192.4">R10</text>
<text x="305.8" y="196">R11</text>
<text x="305.5" y="199.5">3.3k</text>
<text x="33.6" y="208.3">P1</text>
<text x="112.2" y="208">KEY2</text>
<text x="175.7" y="209.3">Stop_button6*6*8.5</text>
<text x="175.7" y="206.2">KEY3</text>
<text x="33.6" y="211.4">HEADER_1*4P</text>
<text x="112.2" y="211.1">Start_button6*6*8.5</text>
<text x="134.8" y="232.7">10k</text>
<text x="134.8" y="229.5">R2</text>
<text x="198.3" y="232.7">10k</text>
<text x="198.3" y="229.5">R3</text>
<text x="11" y="245.5">DC_Connector_5.5x2.1</text>
<text x="24.7" y="241.8">U30</text>
</g>
<g font-size="3.2" fill="#00f">
<text x="35.3" y="32.2">1</text>
<text x="35.3" y="35.7">1</text>
<text x="45" y="32.2">10</text>
<text x="45" y="35.7">11</text>
<text x="52.2" y="33.6">PA0-WKUP</text>
<text x="93.4" y="33.6">PB0</text>
<text x="102.7" y="32.2">18</text>
<text x="102.7" y="35.7">19</text>
<text x="112.6" y="35.7">1</text>
<text x="112.6" y="32.2">1</text>
<text x="144.6" y="34">1</text>
<text x="152.9" y="34">1</text>
<text x="158" y="35.4">VBAT</text>
<text x="35.3" y="39.3">1</text>
<text x="45" y="39.3">12</text>
<text x="52.2" y="37.1">PA1</text>
<text x="52.2" y="40.7">PA2</text>
<text x="93.4" y="37.1">PB1</text>
<text x="93.4" y="40.7">PB2</text>
<text x="102.7" y="39.3">20</text>
<text x="266" y="41.8" transform="rotate(-90 266 41.8)">1</text>
<text x="269.5" y="41.8" transform="rotate(-90 269.5 41.8)">2</text>
<text x="273" y="41.8" transform="rotate(-90 273 41.8)">3</text>
<text x="276.6" y="41.8" transform="rotate(-90 276.6 41.8)">4</text>
<text x="35.3" y="42.8">1</text>
<text x="35.3" y="46.3">1</text>
<text x="45" y="42.8">13</text>
<text x="45" y="46.3">14</text>
<text x="52.2" y="44.2">PA3</text>
<text x="52.2" y="47.7">PA4</text>
<text x="93.4" y="44.2">PB3</text>
<text x="93.4" y="47.7">PB4</text>
<text x="102.7" y="42.8">39</text>
<text x="102.7" y="46.3">40</text>
<text x="112.6" y="46.3">1</text>
<text x="112.6" y="42.8">1</text>
<text x="264.2" y="45.3" transform="rotate(-90 264.2 45.3)">1</text>
<text x="267.8" y="45.3" transform="rotate(-90 267.8 45.3)">2</text>
<text x="271.3" y="45.3" transform="rotate(-90 271.3 45.3)">3</text>
<text x="274.8" y="45.3" transform="rotate(-90 274.8 45.3)">4</text>
<text x="35.3" y="49.8">1</text>
<text x="35.3" y="53.4">1</text>
<text x="45" y="49.8">15</text>
<text x="45" y="53.4">16</text>
<text x="52.2" y="51.3">PA5</text>
<text x="93.4" y="51.3">PB5</text>
<text x="102.7" y="49.8">41</text>
<text x="102.7" y="53.4">42</text>
<text x="112.6" y="53.4">1</text>
<text x="112.6" y="49.8">1</text>
<text x="297.7" y="51.6">2</text>
<text x="297.7" y="48.1">1</text>
<text x="301.2" y="53.4">RE#</text>
<text x="301.2" y="49.8">RO</text>
<text x="314" y="53.4">B</text>
<text x="317.7" y="51.6">7</text>
<text x="35.3" y="56.9">1</text>
<text x="45" y="56.9">17</text>
<text x="52.2" y="54.8">PA6</text>
<text x="52.2" y="58.3">PA7</text>
<text x="93.4" y="54.8">PB6</text>
<text x="93.4" y="58.3">PB7</text>
<text x="102.7" y="56.9">43</text>
<text x="112.6" y="56.9">1</text>
<text x="297.7" y="58.7">4</text>
<text x="297.7" y="55.1">3</text>
<text x="301.2" y="56.9">DE</text>
<text x="314" y="56.9">A</text>
<text x="317.7" y="55.1">6</text>
<text x="35.3" y="64">1</text>
<text x="45" y="64">29</text>
<text x="52.2" y="65.4">PA8</text>
<text x="93.4" y="65.4">PB8</text>
<text x="102.7" y="64">45</text>
<text x="112.6" y="64">1</text>
<text x="301.2" y="60.4">DI</text>
<text x="45" y="71">31</text>
<text x="45" y="67.5">30</text>
<text x="52.2" y="68.9">PA9</text>
<text x="93.4" y="68.9">PB9</text>
<text x="102.7" y="71">21</text>
<text x="102.7" y="67.5">46</text>
<text x="112.6" y="71">1</text>
<text x="112.6" y="67.5">1</text>
<text x="45" y="74.5">32</text>
<text x="52.2" y="72.4">PA10</text>
<text x="52.2" y="76">PA11</text>
<text x="91.4" y="72.4">PB10</text>
<text x="91.4" y="76">PB11</text>
<text x="102.7" y="74.5">22</text>
<text x="112.6" y="74.5">1</text>
<text x="35.3" y="81.6">1</text>
<text x="45" y="78.1">33</text>
<text x="45" y="81.6">34</text>
<text x="52.2" y="79.5">PA12</text>
<text x="52.2" y="83">PA13</text>
<text x="91.4" y="79.5">PB12</text>
<text x="91.4" y="83">PB13</text>
<text x="102.7" y="78.1">25</text>
<text x="102.7" y="81.6">26</text>
<text x="35.3" y="85.1">1</text>
<text x="35.3" y="88.7">1</text>
<text x="45" y="85.1">37</text>
<text x="45" y="88.7">38</text>
<text x="52.2" y="86.5">PA14</text>
<text x="91.4" y="86.5">PB14</text>
<text x="102.7" y="85.1">27</text>
<text x="102.7" y="88.7">28</text>
<text x="47" y="95.7">2</text>
<text x="52.2" y="90.1">PA15</text>
<text x="91.4" y="90.1">PB15</text>
<text x="102.7" y="95.7">44</text>
<text x="47" y="99.2">3</text>
<text x="52.2" y="97.1">PC13-TAMPER-RTC</text>
<text x="52.2" y="100.6">PC14-OSC32_IN</text>
<text x="88.3" y="97.1">BOOT0</text>
<text x="47" y="102.8">4</text>
<text x="52.2" y="104.2">PC15-OSC32_OUT</text>
<text x="90.8" y="104.2">NRST</text>
<text x="102.7" y="102.8">7</text>
<text x="47" y="109.8">5</text>
<text x="47" y="113.3">6</text>
<text x="52.2" y="111.2">PD0-OSC_IN</text>
<text x="52.2" y="114.8">PD1-OSC_OUT</text>
<text x="338.2" y="132.8">1</text>
<text x="338.2" y="136.3">3</text>
<text x="341.7" y="134.5">1</text>
<text x="347.7" y="134.5">2</text>
<text x="351.2" y="132.8">2</text>
<text x="351.2" y="136.3">4</text>
<text x="338.2" y="139.8">5</text>
<text x="341.7" y="138">3</text>
<text x="341.7" y="141.6">5</text>
<text x="347.7" y="138">4</text>
<text x="348.3" y="141.2">6</text>
<text x="351" y="139.8">6</text>
<text x="91.5" y="153.9">3</text>
<text x="96" y="155.3">In</text>
<text x="109.4" y="151.8">TAB</text>
<text x="110" y="155.3">Out</text>
<text x="118.2" y="153.9">2</text>
<text x="118.2" y="150.4">4</text>
<text x="129.5" y="153.4">3.3V</text>
<text x="105.5" y="161.6" transform="rotate(-90 105.5 161.6)">1</text>
<text x="106.9" y="157.1" transform="rotate(-90 106.9 157.1)">GND</text>
<text x="264.2" y="183.9">1</text>
<text x="267.7" y="185.7">1OE</text>
<text x="338.2" y="180.4">12</text>
<text x="342.9" y="181.8">12</text>
<text x="372.7" y="181.8">11</text>
<text x="377.5" y="180.4">11</text>
<text x="264.2" y="187.4">2</text>
<text x="264.2" y="191">3</text>
<text x="267.7" y="189.2">1A</text>
<text x="279.7" y="189.2">4OE</text>
<text x="287.7" y="191">12</text>
<text x="287.7" y="187.4">13</text>
<text x="338.2" y="187.4">13</text>
<text x="342.9" y="188.8">13</text>
<text x="372.7" y="188.8">10</text>
<text x="377.5" y="187.4">10</text>
<text x="264.2" y="194.5">4</text>
<text x="267.7" y="192.7">1Y</text>
<text x="267.7" y="196.3">2OE</text>
<text x="282" y="192.7">4A</text>
<text x="282.2" y="196.3">4Y</text>
<text x="287.7" y="194.5">11</text>
<text x="264.2" y="198">5</text>
<text x="264.2" y="201.5">6</text>
<text x="267.7" y="199.8">2A</text>
<text x="267.7" y="203.3">2Y</text>
<text x="279.7" y="199.8">3OE</text>
<text x="282" y="203.3">3A</text>
<text x="287.7" y="201.5">9</text>
<text x="287.7" y="198">10</text>
<text x="282.2" y="206.8">3Y</text>
<text x="287.7" y="205.1">8</text>
<text x="345.4" y="207.6" transform="rotate(-90 345.4 207.6)">1</text>
<text x="347.1" y="204.1" transform="rotate(-90 347.1 204.1)">DAT2</text>
<text x="348.9" y="207.6" transform="rotate(-90 348.9 207.6)">2</text>
<text x="350.7" y="204.1" transform="rotate(-90 350.7 204.1)">CD/DAT3</text>
<text x="352.4" y="207.6" transform="rotate(-90 352.4 207.6)">3</text>
<text x="354.2" y="204.1" transform="rotate(-90 354.2 204.1)">CMD</text>
<text x="359.5" y="207.6" transform="rotate(-90 359.5 207.6)">5</text>
<text x="361.2" y="204.1" transform="rotate(-90 361.2 204.1)">CLX</text>
<text x="366.5" y="207.6" transform="rotate(-90 366.5 207.6)">7</text>
<text x="368.3" y="204.1" transform="rotate(-90 368.3 204.1)">DAT0</text>
<text x="370.1" y="207.6" transform="rotate(-90 370.1 207.6)">8</text>
<text x="371.8" y="204.1" transform="rotate(-90 371.8 204.1)">DAT1</text>
<text x="375.4" y="204.1" transform="rotate(-90 375.4 204.1)">CD</text>
<text x="37.2" y="215.7">4</text>
<text x="373.6" y="210.3" transform="rotate(-90 373.6 210.3)">CD</text>
<text x="33.7" y="217.4">4</text>
<text x="33.7" y="220.9">3</text>
<text x="37.2" y="219.2">3</text>
<text x="33.7" y="224.5">2</text>
<text x="37.2" y="222.7">2</text>
<text x="37.2" y="226.2">1</text>
<text x="33.7" y="228">1</text>
<text x="35.3" y="252.7">1</text>
<text x="35.3" y="263.3">2</text>
</g>
<g font-size="3.2" fill="#f00">
<text x="150.8" y="41">24</text>
<text x="150.8" y="44.6">36</text>
<text x="158" y="42.4">VDD_1</text>
<text x="158" y="46">VDD_2</text>
<text x="150.8" y="48.1">48</text>
<text x="158" y="49.5">VDD_3</text>
<text x="309.6" y="49.8">VCC</text>
<text x="317.7" y="48.1">8</text>
<text x="152.9" y="55.1">9</text>
<text x="158" y="56.6">VDDA</text>
<text x="279.6" y="185.7">VCC</text>
<text x="287.7" y="183.9">14</text>
<text x="356" y="207.6" transform="rotate(-90 356 207.6)">4</text>
<text x="357.7" y="204.1" transform="rotate(-90 357.7 204.1)">VDD</text>
</g>
<g font-size="3.2">
<text x="187.3" y="41">23</text>
<text x="173.6" y="42.4">VSS_1</text>
<text x="173.6" y="46">VSS_2</text>
<text x="187.3" y="44.6">35</text>
<text x="173.6" y="49.5">VSS_3</text>
<text x="187.3" y="48.1">47</text>
<text x="175.5" y="56.6">VSSA</text>
<text x="187.3" y="55.1">8</text>
<text x="317.7" y="58.7">5</text>
<text x="308.9" y="60.4">GND</text>
<text x="313.6" y="78.4" transform="rotate(-90 313.6 78.4)">5</text>
<text x="317.1" y="78.4" transform="rotate(-90 317.1 78.4)">9</text>
<text x="320.7" y="78.4" transform="rotate(-90 320.7 78.4)">4</text>
<text x="324.2" y="78.4" transform="rotate(-90 324.2 78.4)">8</text>
<text x="327.7" y="78.4" transform="rotate(-90 327.7 78.4)">3</text>
<text x="331.3" y="78.4" transform="rotate(-90 331.3 78.4)">7</text>
<text x="334.8" y="78.4" transform="rotate(-90 334.8 78.4)">2</text>
<text x="338.3" y="78.4" transform="rotate(-90 338.3 78.4)">6</text>
<text x="341.8" y="78.4" transform="rotate(-90 341.8 78.4)">1</text>
<text x="320.7" y="96.6" transform="rotate(-90 320.7 96.6)">10</text>
<text x="334.8" y="96.6" transform="rotate(-90 334.8 96.6)">11</text>
<text x="231.2" y="134.5">1</text>
<text x="243.4" y="134.5">2</text>
<text x="264.2" y="205.1">7</text>
<text x="267.7" y="206.8">GND</text>
<text x="363" y="207.6" transform="rotate(-90 363 207.6)">6</text>
<text x="364.8" y="204.1" transform="rotate(-90 364.8 204.1)">VSS</text>
<text x="107.3" y="215.7">1</text>
<text x="123.5" y="215.7">3</text>
<text x="170.8" y="213.9">1</text>
<text x="187" y="213.9">3</text>
<text x="107.3" y="219.2">2</text>
<text x="123.5" y="219.2">4</text>
<text x="170.8" y="217.4">2</text>
<text x="187" y="217.4">4</text>
</g>
<g font-size="1.8">
<text x="175" y="108.1">GND</text>
<text x="175.3" y="110.9">GND</text>
<text x="180.6" y="108.1">OE#</text>
<text x="181.1" y="110.9">OUT</text>
</g>
<g font-size="1.4" fill="#238d23">
<text x="163.7" y="74.5" transform="rotate(-90 163.7 74.5)">2</text>
<text x="163.7" y="79.5" transform="rotate(-90 163.7 79.5)">1</text>
</g>
</svg>
